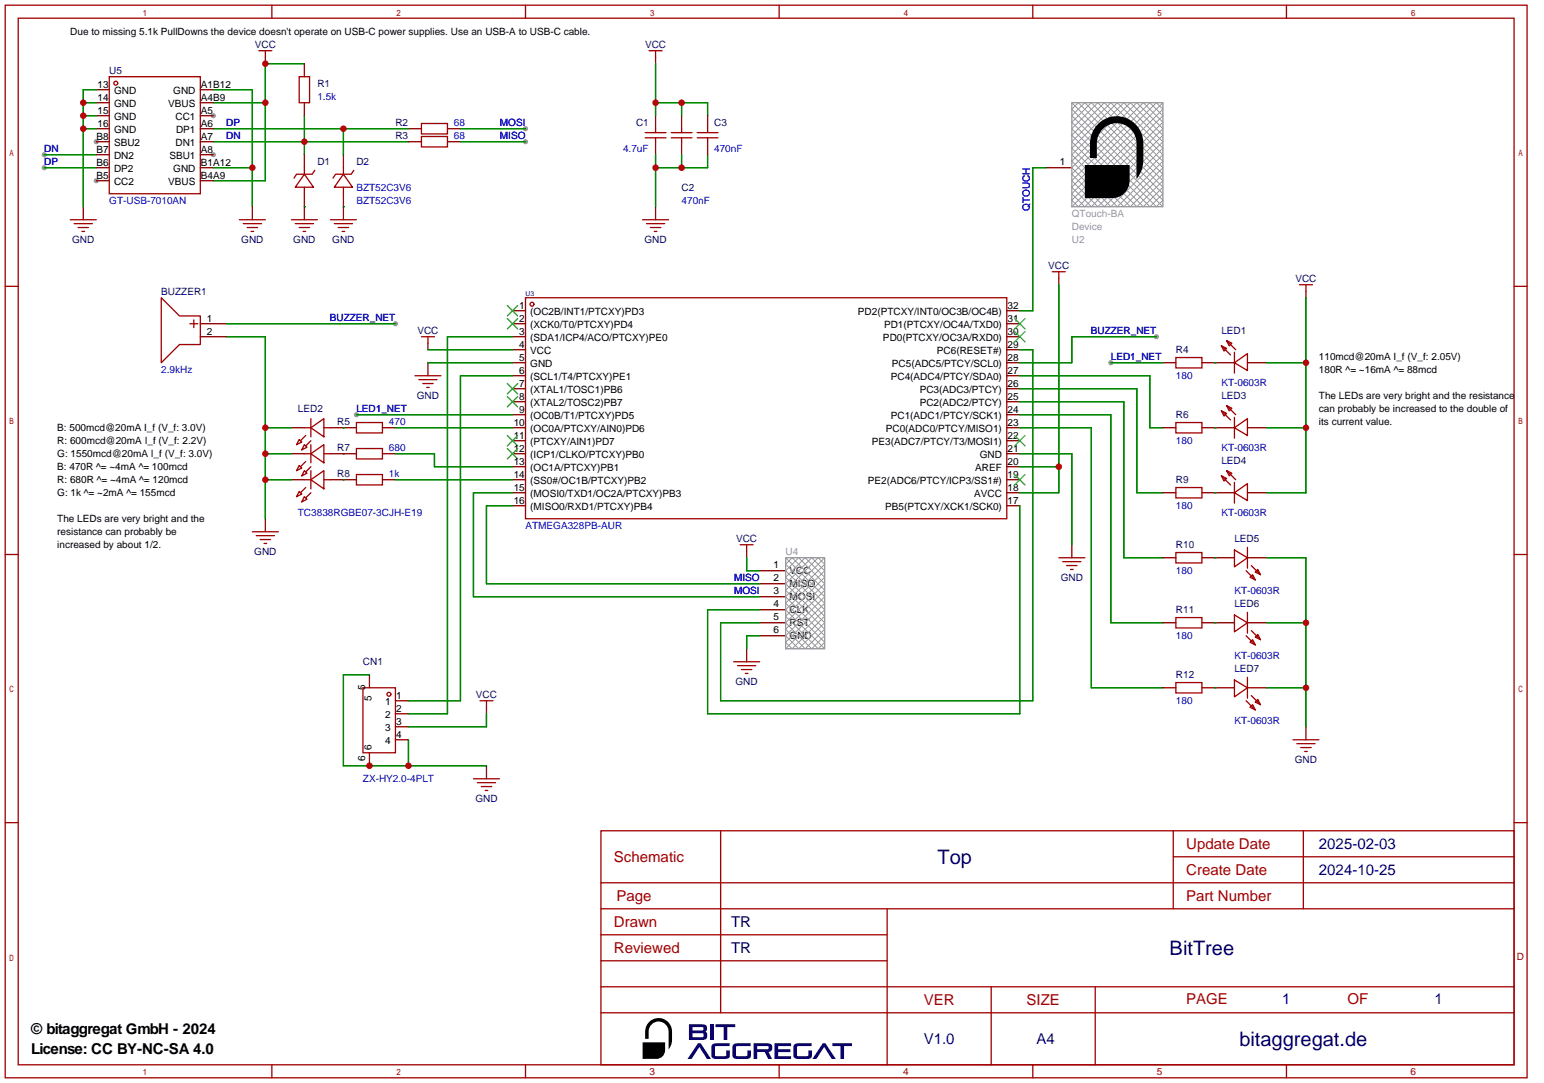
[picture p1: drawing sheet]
<svg xmlns="http://www.w3.org/2000/svg" width="301mm" height="212mm" viewBox="0 0 301 212" stroke-linecap="round" stroke-linejoin="round" font-family="sans-serif">
<g fill="#999">
<circle cx="18.8" cy="27.7" r=".51"/>
<circle cx="18.8" cy="35.3" r=".51"/>
<circle cx="41.7" cy="30.2" r=".51"/>
<circle cx="41.7" cy="22.6" r=".51"/>
<circle cx="216.9" cy="70.9" r=".51"/>
<circle cx="69.6" cy="81" r=".51"/>
<circle cx="77.2" cy="63.2" r=".51"/>
<circle cx="225.8" cy="65.8" r=".51"/>
<circle cx="102.6" cy="25.1" r=".51"/>
<circle cx="102.6" cy="27.7" r=".51"/>
<circle cx="8.6" cy="32.8" r=".51"/>
<circle cx="8.6" cy="30.2" r=".51"/>
</g>
<g fill="none" stroke="#a10000" stroke-width=".25">
<path d="M1 1h297.2v209.6h-297.2zM3.6 3.6h292.1v204.4h-292.1zM53.1 1v2.6M102.6 1v2.6M152.1 1v2.6M201.7 1v2.6M251.2 1v2.6M1 55.9h2.6M295.7 55.9h2.5M1 108.3h2.6M295.7 108.3h2.5M1 160.7h2.6"/>
<path d="M117.3 162.3h178.4v45.7h-178.4zM117.3 177.5h178.4M117.3 172.5h178.4M140.7 162.3v35.6M173.2 177.5v30.5M229.1 162.3v15.2M229.1 167.4h66.6M254.5 162.3v15.2M295.7 160.7h2.5M117.3 182.6h55.9M117.3 197.9h178.4M117.3 192.8h178.4"/>
<path d="M117.3 187.7h55.9M193.5 192.8v15.2M213.9 192.8v15.2M53.1 208v2.6M102.6 208v2.6M152.1 208v2.6M201.7 208v2.6M251.2 208v2.6"/>
</g>
<g fill="#12007d">
<path d="M138.6 200.1h.7v3.1h-.7z"/>
<path d="M139.7 200.1h3.9v.6h-1.6v2.5h-.7v-2.5h-1.6z"/>
<path d="M136.3 203.8h.5l2 3.1h-.8l-1.4-2.3-1.6 2.3h-.8z"/>
<path d="M139.2 204l.7-.2h2.6v.6h-2.6l-.3 .2 .1 1.7h2l.1-1.1h.7v1l-.2 .5a6.7 6.7 0 0 1-2.8 .2l-.5-.4-.1-.3v-1.6z"/>
<path d="M143.3 204l.7-.2h2.6v.6h-2.6l-.3 .2 .1 1.7h2l.1-1.1h.7v1l-.2 .5a6.7 6.7 0 0 1-2.8 .2l-.5-.4-.1-.3v-1.6z"/>
<path d="M151.2 203.8h3.3v.6h-2.5v.6h2.3v.5h-2.3v.8h2.5v.6h-3.3z"/>
<path d="M155.2 204l.7-.2h2.6v.6h-2.6l-.3 .2 .1 1.7h2.1v-1.1h.8v1l-.3 .5a6.7 6.7 0 0 1-2.8 .2l-.5-.4-.1-.3v-1.6z"/>
<path d="M160.7 203.8h.5l2 3.1h-.8l-1.5-2.3-1.5 2.3h-.8z"/>
<path d="M162.5 203.8h3.9v.6h-1.6v2.5h-.7v-2.5h-1.6z"/>
<path d="M135.2 201.9v.7l2.2-.1-.1-.6zM135.2 200.7v.6h1.9h.2v-.2v-.4h-.2zM134.5 200.1h2.6a.81 .81 0 0 1 .9 .5 .81 .81 0 0 1-.3 1 .89 .89 0 0 1 .4 1 .89 .89 0 0 1-1 .6h-2.6z"/>
<path d="M147.9 204.4v.6h1.9l.3-.2-.1-.4h-.2zM147.1 203.8h2.7a.86 .86 0 0 1 1 .7 .86 .86 0 0 1-.7 1l.7 1.4h-.8l-.7-1.4h-1.4v1.4h-.8z"/>
</g>
<path d="M211.8 32.2h8.8v3.1a3.4 3.4 0 0 1-3.4 3.4h-5.4zM214.1 24.5a5.2 5.2 0 0 1 5.7-1.5 5.2 5.2 0 0 1 3.5 4.8l-.2 4.6-.3 1.1-.9 1.5v-3.7a12.3 12.3 0 0 0-.3-4.8 3.9 3.9 0 0 0-4.3-2.3 3.9 3.9 0 0 0-3.1 3.8v2.9h-1.4v-3.1a5.5 5.5 0 0 1 1.3-3.3zM125.5 203.6h4.4a2.66 2.66 0 0 1-.9 3l-.8 .3h-2.7zM126.6 199.8a2.62 2.62 0 0 1 2.9-.8 2.62 2.62 0 0 1 1.7 2.4 5.5 5.5 0 0 1-.2 2.9l-.4 .7v-1.8a2.97 2.97 0 0 0-1-3.4 1.95 1.95 0 0 0-2.9 1.7v1.5h-.7a4.5 4.5 0 0 1 .6-3.2z" fill="#000"/>
<g fill="none" stroke="#a10000" stroke-width=".25">
<path d="M21.3 15h17.8v22.8h-17.8zM50.5 9.9h2.6M51.8 9.9v1.3M58.4 15h2.1v5.1h-2.1zM126.7 9.9h2.6M128 9.9v1.3M59.4 34l1.8 2.6h-3.5zM59.4 32.8v1.2M59.4 36.6v1.2M61.5 33.3l-.5 .7h-3.1l-.5 .8M67.1 34l1.7 2.6h-3.5zM67.1 32.8v1.2"/>
<path d="M67.1 36.6v1.2M69.1 33.3l-.5 .7h-3.1l-.5 .8M82.3 24.1h5.1v2.1h-5.1zM82.3 26.7h5.1v2h-5.1zM126 26.9h4M126 25.9h4M128 25.1v.8M128 26.9v.8M131.1 26.9h4M131.1 25.9h4M133.1 25.1v.8M133.1 26.9v.8"/>
<path d="M136.1 26.9h4.1M136.1 25.9h4.1M138.2 25.1v.8M138.2 26.9v.8M13.7 42.9h5.1M14.5 43.7h3.5M15.2 44.4h2.1M16 45.2h.5M31.5 58.2l3.6 3.5h4v5.6h-4l-3.6 3.6zM46.7 42.9h5.1M47.5 43.7h3.6M48.3 44.4h2"/>
<path d="M49 45.2h.5M56.9 42.9h5.1M57.7 43.7h3.5M58.4 44.4h2.1M59.2 45.2h.5M64.5 42.9h5.1M65.3 43.7h3.5M66 44.4h2.1M66.8 45.2h.5M102.6 58.2h94v43.1h-94zM125.5 42.9h5.1M126.2 43.7h3.6"/>
<path d="M127 44.4h2M127.8 45.2h.5M205.5 53.1h2.5M206.8 53.1v1.3M253.7 55.6h2.6M255 55.6v1.3M37.1 63.2h1.5M37.8 62.5v1.5M81 73.4h5.1M81.8 74.2h3.5M82.3 65.8h2.5M82.5 74.9h2.1"/>
<path d="M83.3 75.7h.5M83.6 65.8v1.3M229.6 69.8h5.1v2.1h-5.1zM238.5 67.6l1 .5-.5 .5zM238.5 67.6l1.8 1.7M239.5 66.5l1 .6-.5 .5zM239.5 79.2l1 .6-.5 .5zM239.5 66.5l1.8 1.8M239.5 79.2l1.8 1.8M241 70.9l2.6-1.8v3.3zM241 68.8v4.1M58.4 90.9l.5 .5-1 .5z"/>
<path d="M58.4 96l.5 .5-1 .5zM58.4 85.9l.5 .5-1 .5zM59.4 91.9l.5 .6-1 .5zM59.4 97l.5 .5-1 .5zM59.4 86.9l.5 .5-1 .5zM59.4 88.6h1.3M59.4 93.7h1.3M59.4 83.6h1.3M59.7 90.2l-1 1M59.7 95.2l-1 1.1M59.7 85.1l-1 1M60.7 88.6l2.5-1.7v3.5z"/>
<path d="M60.7 93.7l2.5-1.8v3.6zM60.7 83.6l2.5-1.8v3.5zM60.7 91.2l-1 1M60.7 81.8v3.5M60.7 86.9v3.5M60.7 91.9v3.6M60.7 96.3l-1 1M60.7 86.1l-1 1M63.2 88.6h1.3M63.2 93.7h1.3M63.2 83.6h1.3M69.6 82.5h5.1v2.1h-5.1z"/>
<path d="M69.6 87.6h5.1v2.1h-5.1zM69.6 92.7h5.1v2h-5.1zM229.6 82.5h5.1v2.1h-5.1zM229.6 95.2h5.1v2.1h-5.1zM238.5 80.3l1 .5-.5 .5zM238.5 93l1 .5-.5 .5zM238.5 80.3l1.8 1.7M238.5 93l1.8 1.7M239.5 91.9l1 .6-.5 .5zM239.5 91.9l1.8 1.8M241 83.6l2.6-1.8v3.3zM241 96.3l2.6-1.8v3.3z"/>
<path d="M241 81.5v4.1M241 94.2v4.1M49.3 103.9h5.1M50 104.6h3.6M50.8 105.4h2M51.6 106.2h.5M144.5 106.4h2.6M145.8 106.4v1.3M206.8 109h5M207.5 109.7h3.6M208.3 110.5h2M209 111.3h.5"/>
<path d="M229.6 107.9h5.1v2.1h-5.1zM241 107.4l2.6 1.6-2.6 1.7zM243.3 111.5l1.8 1.8M243.6 106.9v4.1M243.6 119.6v4.1M244.1 112.8l.5-.5 .5 1zM244.3 110.5l1.8 1.8M245.1 111.8l.5-.5 .5 1zM70.9 134.4h6.3v12.7h-6.3zM93.7 136.9h2.6M95 136.9v1.3M143.3 129.3h5"/>
<path d="M144 130h3.6M144.8 130.8h2M145.5 131.6h.5M229.6 120.6h5.1v2.1h-5.1zM229.6 133.4h5.1v2h-5.1zM241 120.1l2.6 1.6-2.6 1.7zM241 132.8l2.6 1.6-2.6 1.7zM243.3 124.2l1.8 1.8M243.3 136.9l1.8 1.8M243.6 132.3v4.1M244.1 125.5l.5-.5 .5 1zM244.1 138.2l.5-.5 .5 1z"/>
<path d="M244.3 123.2l1.8 1.8M244.3 135.9l1.8 1.8M245.1 124.5l.5-.5 .5 1zM245.1 137.2l.5-.5 .5 1zM92.5 152.1h5M93.2 152.9h3.6M94 153.7h2M94.7 154.4h.5M252.5 144.5h5.1M253.2 145.3h3.6M254 146.1h2M254.8 146.8h.5"/>
<circle cx="22.6" cy="16.3" r=".38"/>
<circle cx="103.9" cy="59.4" r=".38"/>
<circle cx="75.9" cy="135.6" r=".38"/>
</g>
<g fill="none" stroke="#870000" stroke-width=".25">
<path d="M18.8 17.5h2.5M39.1 17.5h2.6M51.8 11.2v1.2M59.4 12.4v2.6M128 11.2v1.2M18.8 32.8h2.5M18.8 25.1h2.5M18.8 27.7h2.5M18.8 20.1h2.5M18.8 22.6h2.5M18.8 30.2h2.5M18.8 35.3h2.5"/>
<path d="M39.1 32.8h2.6M39.1 25.1h2.6M39.1 27.7h2.6M39.1 20.1h2.6M39.1 22.6h2.6M39.1 30.2h2.6M39.1 35.3h2.6M59.4 20.1v2.5M59.4 30.2v2.6M59.4 37.8v5.1M67.1 30.2v2.6M67.1 37.8v5.1"/>
<path d="M79.8 25.1h2.5M79.8 27.7h2.5M87.4 25.1h2.5M87.4 27.7h2.5M128 22.6v2.5M128 27.7v2.5M133.1 22.6v2.5M133.1 27.7v2.5M138.2 22.6v2.5M138.2 27.7v2.5M204.2 32.8h5.1M16.3 40.4v2.5"/>
<path d="M49.3 40.4v2.5M128 40.4v2.5M206.8 54.4v1.2M255 56.9v1.3M39.1 63.2h5.1M39.1 65.8h5.1M83.6 67.1v1.2M83.6 70.9v2.5M100.1 60.7h2.5M100.1 63.2h2.5M100.1 65.8h2.5M100.1 68.3h2.5"/>
<path d="M100.1 70.9h2.5M100.1 73.4h2.5M100.1 75.9h2.5M100.1 78.5h2.5M196.6 60.7h2.5M196.6 63.2h2.5M196.6 65.8h2.5M196.6 68.3h2.5M196.6 70.9h2.5M196.6 73.4h2.5M196.6 75.9h2.5M196.6 78.5h2.5"/>
<path d="M227.1 70.9h2.5M234.7 70.9h6.3M243.6 70.9h3.8M56.9 83.6h2.5M56.9 88.6h2.5M56.9 93.7h2.5M64.5 83.6h5.1M64.5 88.6h5.1M64.5 93.7h5.1M74.7 83.6h2.5M74.7 88.6h2.5M74.7 93.7h2.5"/>
<path d="M100.1 81h2.5M100.1 83.6h2.5M100.1 86.1h2.5M100.1 88.6h2.5M100.1 91.2h2.5M100.1 93.7h2.5M100.1 96.3h2.5M100.1 98.8h2.5M196.6 81h2.5M196.6 83.6h2.5M196.6 86.1h2.5M196.6 88.6h2.5"/>
<path d="M196.6 91.2h2.5M196.6 93.7h2.5M196.6 96.3h2.5M196.6 98.8h2.5M227.1 83.6h2.5M227.1 96.3h2.5M234.7 83.6h6.3M234.7 96.3h6.3M243.6 83.6h3.8M243.6 96.3h3.8M51.8 101.3v2.6M145.8 107.7v1.3"/>
<path d="M148.3 111.5h5.1M148.3 114h5.1M148.3 116.6h5.1M148.3 119.1h5.1M209.3 106.4v2.6M227.1 109h2.5M234.7 109h6.3M243.6 109h3.8M72.1 131.8v2.6M77.2 136.9h2.6M77.2 139.4h2.6M95 138.2v1.2"/>
<path d="M145.8 126.7v2.6M148.3 121.7h5.1M148.3 124.2h5.1M227.1 121.7h2.5M227.1 134.4h2.5M234.7 121.7h6.3M234.7 134.4h6.3M243.6 121.7h3.8M243.6 134.4h3.8M72.1 147.1v2.5M77.2 142h2.6M77.2 144.5h2.6"/>
<path d="M95 149.6v2.5M255 142v2.5"/>
</g>
<g fill="none" stroke="#3c3" stroke-width=".25">
<path d="M99.1 59.7l2 2M101.1 59.7l-2 2M99.1 62.2l2 2.1M99.1 74.9l2 2.1M99.1 77.5l2 2M101.1 62.2l-2 2.1M101.1 74.9l-2 2.1M101.1 77.5l-2 2M198.1 64.8l2.1 2M198.1 62.2l2.1 2.1M200.2 64.8l-2.1 2M200.2 62.2l-2.1 2.1"/>
<path d="M99.1 85.1l2 2M99.1 87.6l2 2.1M101.1 85.1l-2 2M101.1 87.6l-2 2.1M198.1 92.7l2.1 2M198.1 85.1l2.1 2M200.2 92.7l-2.1 2M200.2 85.1l-2.1 2"/>
</g>
<g fill="none" stroke="#008700" stroke-width=".25">
<path d="M18.8 17.5h-2.5v22.9M41.7 17.5h7.6v22.9M59.4 12.4h-7.6v22.9h-10.1M128 12.4v10.2M8.6 32.8h10.2M8.6 30.2h10.2M16.3 20.1h2.5M16.3 25.1h2.5M16.3 22.6h2.5M41.7 32.8h7.6M41.7 20.1h10.1M41.7 27.7h38.1"/>
<path d="M41.7 25.1h38.1M59.4 22.6v7.6M67.1 25.1v5.1M89.9 27.7h12.7M89.9 25.1h12.7M128 20.1h10.2v2.5M128 30.2v10.2M133.1 20.1v2.5M133.1 30.2v2.6M138.2 30.2v2.6h-10.2M204.2 32.8h-2.5v27.9h-2.6M59.4 40.4h.1"/>
<path d="M67.1 40.4h.1M206.8 55.6v40.7h-7.7M255 58.2v38.1h-7.6M44.2 65.8h7.6v35.5M44.2 63.2h33M83.6 68.3h16.5M83.6 70.9h16.5M100.1 73.4h-10.2v63.5h-10.1M100.1 65.8h-12.7v73.6h-7.6M199.1 73.4h25.4v10.2h2.6M199.1 75.9h22.9v20.4h5.1M199.1 78.5h20.4v30.5h7.6"/>
<path d="M199.1 68.3h2.6v68.6h-61v-15.2h7.6M216.9 70.9h10.2M225.8 65.8h-16.5v5.1h-10.2M237.2 70.9h.1M247.4 70.9h7.6M51.8 83.6h5.1M51.8 88.6h5.1M51.8 93.7h5.1M67.1 88.6h.1M67.1 83.6h.1M67.1 93.7h.1M69.6 81h30.5"/>
<path d="M77.2 83.6h22.9M77.2 88.6h7.6v2.6h15.3M77.2 93.7h22.9M100.1 96.3h-7.6v20.3h55.8M100.1 98.8h-5.1v15.2h53.3M199.1 83.6h14v50.8h14M199.1 81h17.8v40.7h10.2M199.1 91.2h7.7M199.1 88.6h10.2v17.8M199.1 98.8v40.6h-60.9v-20.3h10.1M237.2 83.6h.1M237.2 96.3h.1"/>
<path d="M247.4 83.6h7.6M145.8 109v2.5h2.5M237.2 109h.1M247.4 109h7.6v33M72.1 131.8h-5v17.8h27.9M95 139.4v2.6h-15.2M148.3 124.2h-2.5v2.5M237.2 121.7h.1M237.2 134.4h.1M247.4 121.7h7.6M247.4 134.4h7.6M79.8 144.5v5.1"/>
</g>
<path d="M209.3 20.1l17.8 17.7-2.6 2.6-15.2-15.3 5.1-5 12.7 12.7-7.6 7.6-10.2-10.2 10.2-10.1 7.6 7.6-12.7 12.7-5.1-5.1 15.2-15.2 2.6 2.5-17.8 17.8M210.6 20.1l-1.3 1.2 17.8 17.8-1.3 1.3-16.5-16.5 3.8-3.8 14 13.9-6.4 6.4-11.4-11.4 8.9-8.9 8.9 8.9-11.5 11.4-6.3-6.4 14-13.9 3.8 3.8-16.5 16.5-1.3-1.3 17.8-17.8-1.3-1.2-16.5 16.5 3.8 3.8 14-14-6.4-6.3-11.4 11.4 8.9 8.9 8.9-8.9-11.5-11.4-6.3 6.3 14 14 3.8-3.8zM227.1 20.1l-17.8 17.7 2.5 2.6 15.3-15.3-5.1-5-12.7 12.7 7.6 7.6 10.2-10.2-10.2-10.1-7.6 7.6 12.7 12.7 5.1-5.1-15.3-15.2-2.5 2.5 17.8 17.8M153.4 110.2l1.3-1.2 6.3 6.3-7.6 7.6 3.8 3.8 3.8-3.8-7.6-7.6 6.4-6.3 1.2 1.2-7.6 7.7 7.6 7.6-1.2 1.2-6.4-6.3 7.6-7.6-3.8-3.8-3.8 3.8 7.6 7.6-6.3 6.3-1.3-1.2 7.6-7.6zM153.4 109l7.6 7.6-7.6 7.6 2.6 2.5 5-5-7.6-7.7 5.1-5 2.5 2.5-7.6 7.6 7.6 7.6M161 109l-7.6 7.6 7.6 7.6-2.5 2.5-5.1-5 7.6-7.7-5-5-2.6 2.5 7.6 7.6-7.6 7.6" fill="none" stroke="#999" stroke-width=".2"/>
<path d="M209.3 20.1h17.8v20.3h-17.8zM153.4 109h7.6v17.7h-7.6z" fill="none" stroke="#999" stroke-width=".25"/>
<g fill="#c00">
<circle cx="255" cy="134.4" r=".63"/>
<circle cx="255" cy="121.7" r=".63"/>
<circle cx="51.8" cy="93.7" r=".63"/>
<circle cx="51.8" cy="88.6" r=".63"/>
<circle cx="51.8" cy="83.6" r=".63"/>
<circle cx="206.8" cy="91.2" r=".63"/>
<circle cx="255" cy="70.9" r=".63"/>
<circle cx="255" cy="83.6" r=".63"/>
<circle cx="51.8" cy="12.4" r=".63"/>
<circle cx="51.8" cy="20.1" r=".63"/>
<circle cx="133.1" cy="20.1" r=".63"/>
<circle cx="128" cy="20.1" r=".63"/>
<circle cx="133.1" cy="32.8" r=".63"/>
<circle cx="128" cy="32.8" r=".63"/>
<circle cx="59.4" cy="27.7" r=".63"/>
<circle cx="79.8" cy="149.6" r=".63"/>
<circle cx="72.1" cy="149.6" r=".63"/>
<circle cx="67.1" cy="25.1" r=".63"/>
<circle cx="16.3" cy="25.1" r=".63"/>
<circle cx="16.3" cy="22.6" r=".63"/>
<circle cx="16.3" cy="20.1" r=".63"/>
<circle cx="49.3" cy="32.8" r=".63"/>
</g>
<g font-size="3.9" fill="#000080">
<text x="183.1" y="168.8">Top</text>
<text x="228.4" y="186.5">BitTree</text>
<text x="242" y="204.3">bitaggregat.de</text>
</g>
<g font-size="2.9" fill="#a00000">
<text x="231.6" y="165.9">Update Date</text>
<text x="119.9" y="168.4">Schematic</text>
<text x="231.6" y="171">Create Date</text>
<text x="120.4" y="176">Page</text>
<text x="231.6" y="176">Part Number</text>
<text x="119.9" y="181.1">Drawn</text>
<text x="119.9" y="186.2">Reviewed</text>
<text x="180.4" y="196.4">VER</text>
<text x="200.5" y="196.4">SIZE</text>
<text x="231.6" y="196.1">PAGE</text>
<text x="263.1" y="196.1">OF</text>
</g>
<g font-size="2.9" fill="#000080">
<text x="257.6" y="165.9">2025-02-03</text>
<text x="257.6" y="171">2024-10-25</text>
<text x="142.7" y="181.1">TR</text>
<text x="142.7" y="186.2">TR</text>
<text x="250.4" y="196.1">1</text>
<text x="280.1" y="196.1">1</text>
<text x="180.4" y="204">V1.0</text>
<text x="202.4" y="204">A4</text>
</g>
<g font-size="2.9">
<text x="6.1" y="202.1">© bitaggregat GmbH - 2024</text>
<text x="6.1" y="205.9">License: CC BY-NC-SA 4.0</text>
</g>
<g font-size="2">
<text x="13.7" y="6.8">Due to missing 5.1k PullDowns the device doesn't operate on USB-C power supplies. Use an USB-A to USB-C cable.</text>
<text x="19" y="17.2">13</text>
<text x="39.2" y="17.2">A1B12</text>
<text x="19" y="19.7">14</text>
<text x="19" y="22.3">15</text>
<text x="22.3" y="18.4">GND</text>
<text x="22.3" y="21">GND</text>
<text x="22.3" y="23.5">GND</text>
<text x="32.9" y="21">VBUS</text>
<text x="33.8" y="18.4">GND</text>
<text x="34.3" y="23.5">CC1</text>
<text x="39.2" y="22.3">A5</text>
<text x="39.2" y="19.7">A4B9</text>
<text x="18.8" y="27.3">B8</text>
<text x="18.8" y="29.9">B7</text>
<text x="19" y="24.8">16</text>
<text x="22.3" y="26.1">GND</text>
<text x="22.3" y="28.6">SBU2</text>
<text x="34.3" y="28.6">DN1</text>
<text x="34.4" y="26.1">DP1</text>
<text x="39.2" y="29.9">A8</text>
<text x="39.2" y="27.3">A7</text>
<text x="39.2" y="24.8">A6</text>
<text x="18.8" y="32.4">B6</text>
<text x="18.8" y="35">B5</text>
<text x="22.3" y="31.1">DN2</text>
<text x="22.3" y="33.7">DP2</text>
<text x="33.1" y="31.1">SBU1</text>
<text x="33.8" y="33.7">GND</text>
<text x="39.2" y="35">B4A9</text>
<text x="39.2" y="32.4">B1A12</text>
<text x="206.9" y="32.2">1</text>
<text x="22.3" y="36.2">CC2</text>
<text x="32.9" y="36.2">VBUS</text>
<text x="40.4" y="65.4">2</text>
<text x="40.4" y="62.9">1</text>
<text x="101.4" y="60.4">1</text>
<text x="101.4" y="62.9">2</text>
<text x="101.4" y="65.4">3</text>
<text x="103.6" y="61.6">(OC2B/INT1/PTCXY)PD3</text>
<text x="103.6" y="64.2">(XCK0/T0/PTCXY)PD4</text>
<text x="167.5" y="61.6">PD2(PTCXY/INT0/OC3B/OC4B)</text>
<text x="172.6" y="64.2">PD1(PTCXY/OC4A/TXD0)</text>
<text x="196.7" y="65.4">30</text>
<text x="196.7" y="62.9">31</text>
<text x="196.7" y="60.4">32</text>
<text x="101.4" y="68">4</text>
<text x="101.4" y="70.5">5</text>
<text x="103.6" y="66.7">(SDA1/ICP4/ACO/PTCXY)PE0</text>
<text x="103.6" y="69.2">VCC</text>
<text x="103.6" y="71.8">GND</text>
<text x="172.4" y="66.7">PD0(PTCXY/OC3A/RXD0)</text>
<text x="174.2" y="71.8">PC5(ADC5/PTCY/SCL0)</text>
<text x="183" y="69.2">PC6(RESET#)</text>
<text x="196.7" y="70.5">28</text>
<text x="196.7" y="68">29</text>
<text x="257.6" y="70.3">110mcd@20mA I_f (V_f: 2.05V)</text>
<text x="101.4" y="73.1">6</text>
<text x="101.4" y="75.6">7</text>
<text x="103.6" y="74.3">(SCL1/T4/PTCXY)PE1</text>
<text x="103.6" y="76.9">(XTAL1/TOSC1)PB6</text>
<text x="173.9" y="74.3">PC4(ADC4/PTCY/SDA0)</text>
<text x="179.6" y="76.9">PC3(ADC3/PTCY)</text>
<text x="196.7" y="75.6">26</text>
<text x="196.7" y="73.1">27</text>
<text x="257.6" y="72.8">180R ^= ~16mA ^= 88mcd</text>
<text x="257.6" y="77.9">The LEDs are very bright and the resistance</text>
<text x="100.3" y="83.2">10</text>
<text x="101.4" y="78.1">8</text>
<text x="101.4" y="80.7">9</text>
<text x="103.6" y="79.4">(XTAL2/TOSC2)PB7</text>
<text x="103.6" y="81.9">(OC0B/T1/PTCXY)PD5</text>
<text x="173.9" y="81.9">PC1(ADC1/PTCY/SCK1)</text>
<text x="179.6" y="79.4">PC2(ADC2/PTCY)</text>
<text x="196.7" y="83.2">23</text>
<text x="196.7" y="80.7">24</text>
<text x="196.7" y="78.1">25</text>
<text x="257.6" y="80.4">can probably be increased to the double of</text>
<text x="257.6" y="83">its current value.</text>
<text x="11.2" y="84.3">B: 500mcd@20mA I_f (V_f: 3.0V)</text>
<text x="11.2" y="86.8">R: 600mcd@20mA I_f (V_f: 2.2V)</text>
<text x="11.2" y="89.3">G: 1550mcd@20mA I_f (V_f: 3.0V)</text>
<text x="100.3" y="85.8">11</text>
<text x="100.3" y="88.3">12</text>
<text x="103.6" y="84.5">(OC0A/PTCXY/AIN0)PD6</text>
<text x="103.6" y="87">(PTCXY/AIN1)PD7</text>
<text x="103.6" y="89.6">(ICP1/CLKO/PTCXY)PB0</text>
<text x="170.3" y="87">PE3(ADC7/PTCY/T3/MOSI1)</text>
<text x="173" y="84.5">PC0(ADC0/PTCY/MISO1)</text>
<text x="191.3" y="89.6">GND</text>
<text x="196.7" y="88.3">21</text>
<text x="196.7" y="85.8">22</text>
<text x="11.2" y="91.9">B: 470R ^= ~4mA ^= 100mcd</text>
<text x="11.2" y="94.4">R: 680R ^= ~4mA ^= 120mcd</text>
<text x="100.3" y="90.8">13</text>
<text x="100.3" y="93.4">14</text>
<text x="100.3" y="95.9">15</text>
<text x="103.6" y="92.1">(OC1A/PTCXY)PB1</text>
<text x="103.6" y="94.6">(SS0#/OC1B/PTCXY)PB2</text>
<text x="169.5" y="94.6">PE2(ADC6/PTCY/ICP3/SS1#)</text>
<text x="190.4" y="92.1">AREF</text>
<text x="196.7" y="95.9">18</text>
<text x="196.7" y="93.4">19</text>
<text x="196.7" y="90.8">20</text>
<text x="11.2" y="97">G: 1k ^= ~2mA ^= 155mcd</text>
<text x="100.3" y="98.5">16</text>
<text x="103.6" y="97.2">(MOSI0/TXD1/OC2A/PTCXY)PB3</text>
<text x="103.6" y="99.7">(MISO0/RXD1/PTCXY)PB4</text>
<text x="172.9" y="99.7">PB5(PTCXY/XCK1/SCK0)</text>
<text x="190.2" y="97.2">AVCC</text>
<text x="196.7" y="98.5">17</text>
<text x="11.2" y="102">The LEDs are very bright and the</text>
<text x="11.2" y="104.6">resistance can probably be</text>
<text x="11.2" y="107.1">increased by about 1/2.</text>
<text x="151.1" y="110.9">1</text>
<text x="151.1" y="113.5">2</text>
<text x="154.2" y="112.2">VCC</text>
<text x="151.1" y="116">3</text>
<text x="151.1" y="118.5">4</text>
<text x="154.2" y="114.7">MISO</text>
<text x="154.2" y="117.3">MOSI</text>
<text x="154.2" y="119.8">CLK</text>
<text x="151.1" y="121.1">5</text>
<text x="151.1" y="123.6">6</text>
<text x="154.2" y="122.4">RST</text>
<text x="154.2" y="124.9">GND</text>
<text x="71.3" y="134.7" transform="rotate(-90 71.3 134.7)">5</text>
<text x="72.6" y="136.9" transform="rotate(-90 72.6 136.9)">5</text>
<text x="75.2" y="137.8">1</text>
<text x="77.3" y="136.6">1</text>
<text x="75.2" y="140.4">2</text>
<text x="75.2" y="142.9">3</text>
<text x="77.3" y="139.1">2</text>
<text x="77.3" y="141.6">3</text>
<text x="71.3" y="148.8" transform="rotate(-90 71.3 148.8)">6</text>
<text x="72.6" y="146.6" transform="rotate(-90 72.6 146.6)">6</text>
<text x="75.2" y="145.4">4</text>
<text x="77.3" y="144.2">4</text>
</g>
<g font-size="2" fill="#000080">
<text x="49.8" y="9.3">VCC</text>
<text x="126" y="9.3">VCC</text>
<text x="21.3" y="14.4">U5</text>
<text x="62" y="16.9">R1</text>
<text x="77.2" y="24.6">R2</text>
<text x="77.2" y="27.1">R3</text>
<text x="124.2" y="24.6">C1</text>
<text x="139.4" y="24.6">C3</text>
<text x="62" y="32.2">D1</text>
<text x="69.6" y="32.2">D2</text>
<text x="133.1" y="37.3">C2</text>
<text x="14.1" y="47.4">GND</text>
<text x="47.1" y="47.4">GND</text>
<text x="57.3" y="47.4">GND</text>
<text x="64.9" y="47.4">GND</text>
<text x="125.8" y="47.4">GND</text>
<text x="204.7" y="52.5">VCC</text>
<text x="31.5" y="57.6">BUZZER1</text>
<text x="253" y="55">VCC</text>
<text x="81.5" y="65.2">VCC</text>
<text x="238.5" y="65.2">LED1</text>
<text x="229.6" y="69">R4</text>
<text x="81.4" y="77.9">GND</text>
<text x="238.5" y="77.9">LED3</text>
<text x="58.2" y="80.4">LED2</text>
<text x="65.8" y="83">R5</text>
<text x="229.6" y="81.7">R6</text>
<text x="65.8" y="88.1">R7</text>
<text x="65.8" y="93.1">R8</text>
<text x="229.6" y="94.4">R9</text>
<text x="238.5" y="90.6">LED4</text>
<text x="143.7" y="105.8">VCC</text>
<text x="229.6" y="107.1">R10</text>
<text x="241" y="105.8">LED5</text>
<text x="49.6" y="108.4">GND</text>
<text x="207.1" y="113.5">GND</text>
<text x="229.6" y="119.8">R11</text>
<text x="241" y="118.5">LED6</text>
<text x="70.9" y="130">CN1</text>
<text x="241" y="131.2">LED7</text>
<text x="92.9" y="136.3">VCC</text>
<text x="143.6" y="133.8">GND</text>
<text x="229.6" y="132.5">R12</text>
<text x="252.8" y="149">GND</text>
<text x="92.8" y="156.6">GND</text>
</g>
<g font-size="2" fill="#00f">
<text x="62" y="19.5">1.5k</text>
<text x="8.6" y="29.6">DN</text>
<text x="44.2" y="27.1">DN</text>
<text x="44.2" y="24.6">DP</text>
<text x="88.6" y="24.6">68</text>
<text x="88.6" y="27.1">68</text>
<text x="97.6" y="24.6">MOSI</text>
<text x="97.6" y="27.1">MISO</text>
<text x="121.7" y="29.6">4.7uF</text>
<text x="139.4" y="29.6">470nF</text>
<text x="8.6" y="32.2">DP</text>
<text x="21.3" y="39.8">GT-USB-7010AN</text>
<text x="69.6" y="39.8">BZT52C3V6</text>
<text x="69.6" y="37.3">BZT52C3V6</text>
<text x="133.1" y="39.8">470nF</text>
<text x="201.1" y="41.2" transform="rotate(-90 201.1 41.2)">QTOUCH</text>
<text x="64.4" y="62.7">BUZZER_NET</text>
<text x="213" y="65.2">BUZZER_NET</text>
<text x="216.9" y="70.3">LED1_NET</text>
<text x="31.5" y="72.8">2.9kHz</text>
<text x="229.6" y="74.1">180</text>
<text x="238.5" y="75.4">KT-0603R</text>
<text x="69.6" y="80.4">LED1_NET</text>
<text x="75.9" y="83">470</text>
<text x="75.9" y="88.1">680</text>
<text x="229.6" y="86.8">180</text>
<text x="238.5" y="88.1">KT-0603R</text>
<text x="75.9" y="93.1">1k</text>
<text x="58.2" y="100.8">TC3838RGBE07-3CJH-E19</text>
<text x="229.6" y="99.5">180</text>
<text x="238.5" y="100.8">KT-0603R</text>
<text x="102.6" y="103.3">ATMEGA328PB-AUR</text>
<text x="143.3" y="113.5">MISO</text>
<text x="229.6" y="112.2">180</text>
<text x="143.3" y="116">MOSI</text>
<text x="241" y="116">KT-0603R</text>
<text x="229.6" y="124.9">180</text>
<text x="241" y="128.7">KT-0603R</text>
<text x="229.6" y="137.6">180</text>
<text x="241" y="141.4">KT-0603R</text>
<text x="70.9" y="152.8">ZX-HY2.0-4PLT</text>
</g>
<g font-size="2" fill="#999">
<text x="209.3" y="47.4">U2</text>
<text x="209.3" y="42.3">QTouch-BA</text>
<text x="209.3" y="44.9">Device</text>
<text x="153.4" y="108.4">U4</text>
</g>
<g font-size="2" fill="#a00000">
<text x="296.2" y="187.6">D</text>
<text x="126.8" y="210">3</text>
<text x="176.4" y="210">4</text>
<text x="225.9" y="210">5</text>
<text x="275.4" y="210">6</text>
</g>
<text font-size="1.3" fill="#000080" x="102.6" y="57.8">U3</text>
</svg>
